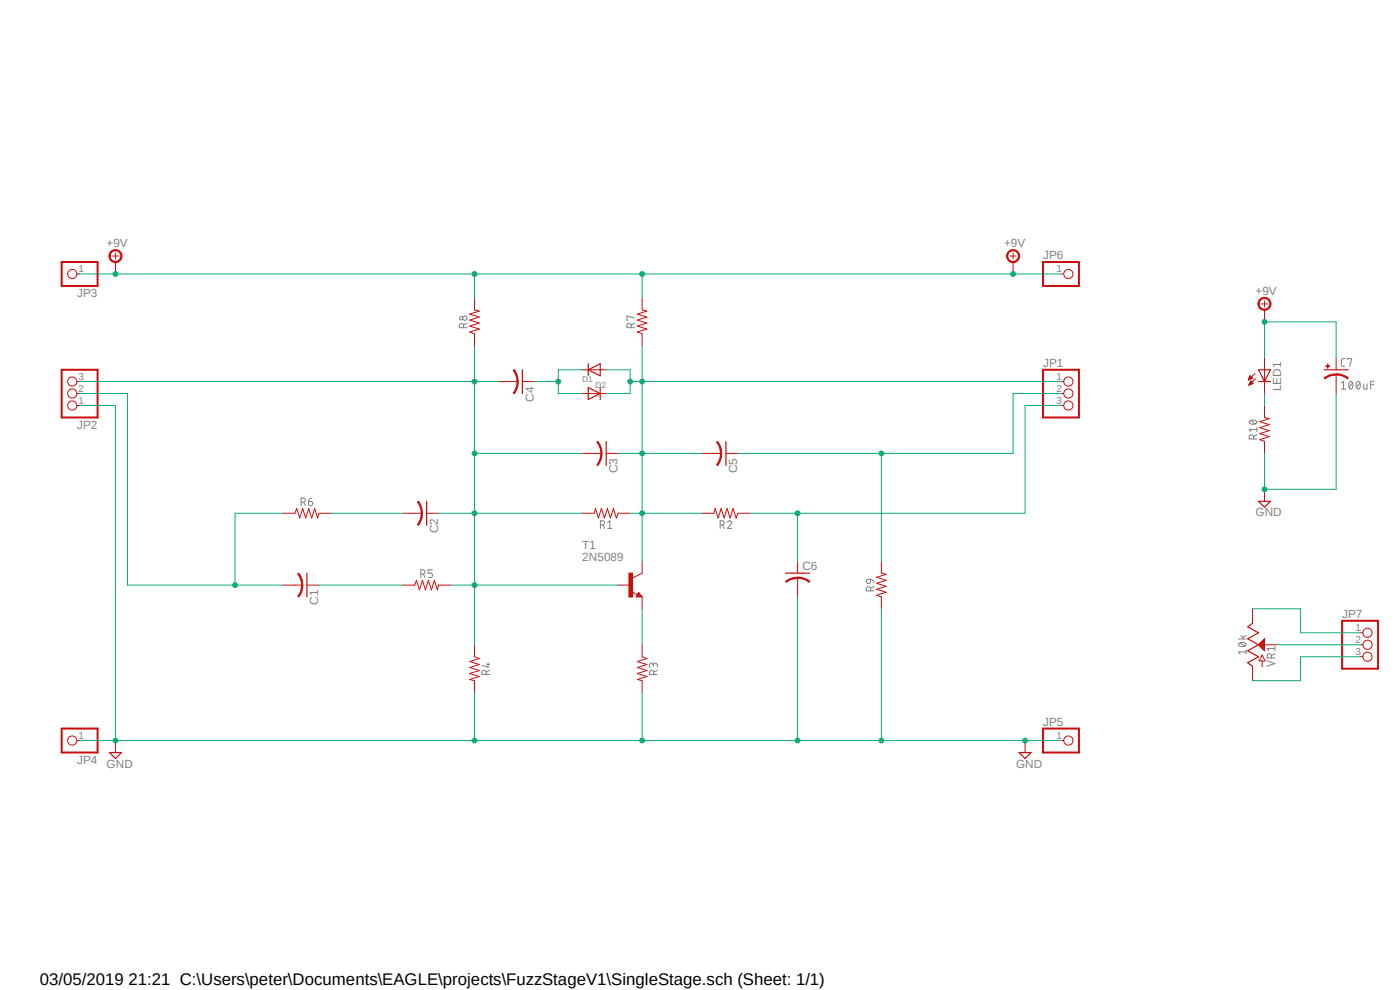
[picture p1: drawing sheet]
<svg xmlns="http://www.w3.org/2000/svg" width="297mm" height="210mm" viewBox="0 0 297 210" stroke-linecap="round" stroke-linejoin="round" font-family="sans-serif">
<path d="M12 49.8l281.5 113.6M293.5 49.8l-281.5 113.6" fill="none" stroke="#fff" stroke-width=".21"/>
<g fill="none" stroke="#808080" stroke-width=".21">
<path d="M98.3 69.5v-.5a.45 .45 0 0 0-.3-.4 .45 .45 0 0 0-.5 .2v.7h1.6M99.1 68.6l-.8 .4M133.9 69.5v-.5a.45 .45 0 0 0-.3-.4 .45 .45 0 0 0-.5 .2l-.1 .7h1.6M134.6 67.5l-1.6-.4v.8h.2M134.6 68.6l-.7 .4M285.3 76.1l-.6 .1-.1 .3v1.1l.7 .1M285.9 76.3v-.2h.9l-.5 1.6M265.1 89.4l.8-.3 .5 .1 .3 .3a.96 .96 0 0 1-1.7 0zM265.4 89.2l.9 .7M265.9 93.1v-.4a.47 .47 0 0 0-.4-.5 .47 .47 0 0 0-.5 .5v.4h1.7M266.7 92.2l-.8 .4M266.7 91.1h-1.7l.4 .5"/>
<path d="M266.7 90.7v.9M284.6 81.3l.4-.4v1.6M284.6 82.5h.9M286.4 81l.2-.1a1.02 1.02 0 0 1 0 1.6 1.02 1.02 0 0 1-.2-1.5zM286.9 81.3l-.7 .9M288 81l.2-.1a1.02 1.02 0 0 1 0 1.6 1.02 1.02 0 0 1-.2-1.5zM288.5 81.3l-.7 .9M289.3 81.4v.9l.3 .2h.4v-1.1M290.8 81.6h.7M291.5 80.9h-.7v1.6M63.9 106.6h.4a.45 .45 0 0 0 .5-.4 .45 .45 0 0 0-.2-.5h-.7v1.6M64.4 106.6l.4 .7"/>
<path d="M65.4 106.4h.6a.46 .46 0 0 1 .4 .5 .46 .46 0 0 1-.5 .4 .46 .46 0 0 1-.5-.5zM66.2 105.7a.72 .72 0 0 0-.8 .7M127.4 111.4h.4a.45 .45 0 0 0 .5-.5 .45 .45 0 0 0-.5-.4h-.4v1.6M127.9 111.4l.4 .7M128.9 110.8l.5-.3v1.6M128.9 112.1h.9M152.8 111.4h.4a.46 .46 0 0 0 .4-.4 .46 .46 0 0 0-.1-.5h-.7v1.6M153.3 111.4l.4 .7M154.3 110.8a.45 .45 0 0 1 .7-.3 .45 .45 0 0 1 .1 .7l-.8 .9h.9M89.3 121.8h.4a.47 .47 0 0 0 .5-.5 .47 .47 0 0 0-.5-.4h-.4v1.6M89.8 121.8l.4 .7M91.7 120.9h-.9v.7h.6l.3 .4a.4 .4 0 0 1-.3 .5h-.6"/>
<path d="M184 122.9h.7l-.1 .7a.47 .47 0 0 1-.7 0 .47 .47 0 0 1 .1-.7zM184.7 125.3v-.4a.44 .44 0 0 0-.7-.4l-.2 .4v.4h1.6M184.7 122.9a.72 .72 0 0 1 .7 .7M185.4 124.4l-.7 .4M262.7 135.6h1.7M262.8 136.5l.8-.2a.56 .56 0 0 1 .7 .6l-.7 .3a.78 .78 0 0 1-.9-.5zM263.1 136.4l.9 .7M263.3 134.8l.5 .8M264.4 138.3h-1.7l.4 .4M264.4 137.8v.9M264.4 134.8l-.8 .5M269.7 139.6v-.5a.47 .47 0 0 0-.4-.4 .47 .47 0 0 0-.5 .4v.5h1.7"/>
<path d="M270.5 138.7l-.8 .3M270.5 137.6h-1.7l.4 .4M270.5 137.1v.9M103.2 143.1v-.4a.45 .45 0 0 0-.5-.5 .45 .45 0 0 0-.4 .5v.4h1.6M103.2 140.9h.7M103.5 140.6v.9l-1.2-.3M103.9 142.2l-.7 .3M138.6 141.1a.44 .44 0 0 1 .6-.4l.2 .4v.4M138.6 141.4l-.1-.6a.34 .34 0 0 0-.6 0l-.1 .7M138.7 143.1v-.4a.47 .47 0 0 0-.4-.5 .47 .47 0 0 0-.5 .5v.4h1.6M139.4 142.2l-.7 .3M268.8 140.2l1.7 .6-1.7 .5"/>
<circle cx="97.8" cy="67.5" r=".37"/>
<circle cx="98.6" cy="67.5" r=".46"/>
</g>
<path d="M134 125.5l1.2 .7M135.5 125.6l.7 1h-1.2zM136.2 121.6l-2 1" fill="none" stroke="#c90d0c" stroke-width=".21"/>
<path d="M135.5 126.2l.1 .2h-.4l.3-.5 .5 .6h-.8" fill="none" stroke="#c90d0c" stroke-width=".25"/>
<path d="M133.4 121.6h.8v5.1h-.8z" fill-rule="evenodd" fill="#c90d0c"/>
<g fill="none" stroke="#c90d0c" stroke-width=".21">
<path d="M100.7 63.2v2.5l1 .3-2 .6 2 .7-2 .6 2 .6-2 .7 2 .6-2 .6 1 .4v2.6M136.2 63.2v2.5l1 .3-2 .6 2 .7-2 .6 2 .6-2 .7 2 .6-2 .6 1 .4v2.6M60 108.9h2.6l.3-1 .7 2 .6-2 .7 2 .6-2 .6 2 .7-2 .6 2 .2-1h2.6M123.5 108.9h2.6l.2-1 .7 2 .6-2 .6 2 .7-2 .6 2 .6-2 .7 2 .3-1h2.6M136.2 119v2.6M148.9 108.9h2.6l.2-1 .7 2 .6-2 .6 2 .7-2 .6 2 .6-2 .7 2 .3-1h2.6M187 119v2.6l1 .2-2 .7 2 .6-2 .6 2 .7-2 .6 2 .6-2 .7 1 .3v2.6M62.6 124.1h1.5M85.4 124.1h2.6l.3-1 .7 2 .6-2 .7 2 .6-2 .6 2 .7-2 .6 2 .2-1h2.6M100.7 136.8v2.5l1 .4-2 .6 2 .7-2 .6 2 .6-2 .7 2 .6-2 .6 1 .3v2.5M131.1 124.1h2.6M133.4 121.6h.8v5.1h-.8z"/>
<path d="M136.2 126.6v2.6M136.2 136.8v2.5l1 .4-2 .6 2 .7-2 .6 2 .6-2 .7 2 .6-2 .6 1 .3v2.5"/>
</g>
<path d="M65.1 121.6v5" fill="none" stroke="#c90d0c" stroke-width=".25"/>
<path d="M64 124.1h.3a4 4 0 0 1-.9 2.6l-.2-.2a3.6 3.6 0 0 0 .8-2.4z" fill-rule="evenodd" fill="#c90d0c"/>
<path d="M64 124.1h.3a4 4 0 0 1-.9 2.6l-.2-.2a3.6 3.6 0 0 0 .8-2.4z" fill="none" stroke="#c90d0c" stroke-width=".21"/>
<path d="M63.2 121.7l.2-.1a3.4 3.4 0 0 1 .8 2.5h-.2a4.1 4.1 0 0 0-.8-2.4z" fill-rule="evenodd" fill="#c90d0c"/>
<path d="M88 108.9h1.5M60 124.1h2.6M63.2 121.7l.2-.1a3.4 3.4 0 0 1 .8 2.5h-.2a4.1 4.1 0 0 0-.8-2.4zM65.1 124.1h2.5" fill="none" stroke="#c90d0c" stroke-width=".21"/>
<path d="M90.5 106.3v5.1" fill="none" stroke="#c90d0c" stroke-width=".25"/>
<path d="M89.4 108.9h.2a3.6 3.6 0 0 1-.8 2.5l-.2-.1a4.1 4.1 0 0 0 .8-2.4z" fill-rule="evenodd" fill="#c90d0c"/>
<path d="M89.4 108.9h.2a3.6 3.6 0 0 1-.8 2.5l-.2-.1a4.1 4.1 0 0 0 .8-2.4z" fill="none" stroke="#c90d0c" stroke-width=".21"/>
<path d="M88.6 106.5l.2-.2 .2 .3 .5 1.3 .1 1h-.2a4.1 4.1 0 0 0-.8-2.4z" fill-rule="evenodd" fill="#c90d0c"/>
<path d="M126.1 96.2h1.5M85.4 108.9h2.6M88.6 106.5l.2-.2 .2 .3 .5 1.3 .1 1h-.2a4.1 4.1 0 0 0-.8-2.4zM90.5 108.9h2.5" fill="none" stroke="#c90d0c" stroke-width=".21"/>
<path d="M128.6 93.6v5.1" fill="none" stroke="#c90d0c" stroke-width=".25"/>
<path d="M127.5 96.2h.2a4.2 4.2 0 0 1-.9 2.6l-.1-.2a4.1 4.1 0 0 0 .8-2.4z" fill-rule="evenodd" fill="#c90d0c"/>
<path d="M127.5 96.2h.2a4.2 4.2 0 0 1-.9 2.6l-.1-.2a4.1 4.1 0 0 0 .8-2.4z" fill="none" stroke="#c90d0c" stroke-width=".21"/>
<path d="M126.8 93.6a3.9 3.9 0 0 1 .9 2.6h-.2a3.9 3.9 0 0 0-.8-2.4z" fill-rule="evenodd" fill="#c90d0c"/>
<path d="M108.3 80.9h1.5M123.5 96.2h2.6M126.8 93.6a3.9 3.9 0 0 1 .9 2.6h-.2a3.9 3.9 0 0 0-.8-2.4zM128.6 96.2h2.5" fill="none" stroke="#c90d0c" stroke-width=".21"/>
<path d="M110.8 78.4v5.1" fill="none" stroke="#c90d0c" stroke-width=".25"/>
<path d="M109.7 80.9h.2a3.5 3.5 0 0 1-.8 2.6l-.2-.1a3.9 3.9 0 0 0 .8-2.5z" fill-rule="evenodd" fill="#c90d0c"/>
<path d="M109.7 80.9h.2a3.5 3.5 0 0 1-.8 2.6l-.2-.1a3.9 3.9 0 0 0 .8-2.5z" fill="none" stroke="#c90d0c" stroke-width=".21"/>
<path d="M108.9 78.6l.2-.2 .5 .9 .3 1.3v.3h-.2a4.1 4.1 0 0 0-.8-2.3z" fill-rule="evenodd" fill="#c90d0c"/>
<path d="M108.9 78.6l.2-.2 .5 .9 .3 1.3v.3h-.2a4.1 4.1 0 0 0-.8-2.3zM105.7 80.9h2.6M110.8 80.9h2.6M151.5 96.2h1.5" fill="none" stroke="#c90d0c" stroke-width=".21"/>
<path d="M154 93.6v5.1" fill="none" stroke="#c90d0c" stroke-width=".25"/>
<path d="M152.9 96.2h.2a4.2 4.2 0 0 1-.9 2.6l-.2-.2a3.8 3.8 0 0 0 .9-2.4z" fill-rule="evenodd" fill="#c90d0c"/>
<path d="M152.9 96.2h.2a4.2 4.2 0 0 1-.9 2.6l-.2-.2a3.8 3.8 0 0 0 .9-2.4z" fill="none" stroke="#c90d0c" stroke-width=".21"/>
<path d="M152 93.8l.2-.2a3.9 3.9 0 0 1 .9 2.6h-.2a3.6 3.6 0 0 0-.9-2.4z" fill-rule="evenodd" fill="#c90d0c"/>
<path d="M148.9 96.2h2.6M152 93.8l.2-.2a3.9 3.9 0 0 1 .9 2.6h-.2a3.6 3.6 0 0 0-.9-2.4zM154 96.2h2.5M169.2 122.6v1.5" fill="none" stroke="#c90d0c" stroke-width=".21"/>
<path d="M166.7 121.6h5" fill="none" stroke="#c90d0c" stroke-width=".25"/>
<path d="M169.2 122.4a4 4 0 0 1 2.6 .9l-.2 .2a3.6 3.6 0 0 0-2.4-.8z" fill-rule="evenodd" fill="#c90d0c"/>
<path d="M169.2 122.4a4 4 0 0 1 2.6 .9l-.2 .2a3.6 3.6 0 0 0-2.4-.8z" fill="none" stroke="#c90d0c" stroke-width=".21"/>
<path d="M166.7 123.3a3.6 3.6 0 0 1 2.5-.8v.2a3.5 3.5 0 0 0-2.4 .8z" fill-rule="evenodd" fill="#c90d0c"/>
<g fill="none" stroke="#c90d0c" stroke-width=".21">
<path d="M123.5 78.4h5.1M265.1 80h.4M265.1 79.9h.3M265.2 79.8h.1M265.2 79.7l.5 .5-.9 .4zM266.2 79.2l-1.4 1.4M268.3 75.9v7.6M283.5 79.5v1.4M16.3 83.5h.6M16.3 80.9h.6M16.3 86h.6M123.5 83.5h5.1"/>
<path d="M225.1 83.5h.5M225.1 80.9h.5M225.1 86h.5M264.8 80.6h.1M264.9 80.5h.1M264.9 80.4h.4M264.9 80.3h.6M265 80.2h.7M265 81.7h.1M265 80.1h.6M265 81.5h.3M265 81.4h.6"/>
<path d="M265.1 81.4h.7M265.1 81.3h.7M265.2 81.2h.5M265.2 81.1h.4M265.3 81h.2M265.3 80.9h.1M265.3 80.8l.6 .5-.9 .4zM266.4 80.3l-1.4 1.4M268.3 86v2.6l1 .2-2 .7 2 .6-2 .6 2 .7-2 .6 2 .6-2 .7 1 .3v2.6M169.2 119v2.6M166.7 123.3a3.6 3.6 0 0 1 2.5-.8v.2a3.5 3.5 0 0 0-2.4 .8zM169.2 124.1v2.5"/>
<path d="M265.7 129.2v3M267 136.8h3.8M267 136.8l1.3 1.2M267.1 136.9h1.2M267.1 136.7h1.2M267.3 137.1h1M267.3 136.5h1M267.4 137.2h.9M267.4 136.4h.9M267.5 137.3h.8M267.5 136.2h.8M267.7 137.5h.6"/>
<path d="M267.7 136.1h.6M267.8 138.9l.6 1.3h-1.3zM267.8 137.6h.5M267.8 135.9h.5M267.9 137.8h.4M268 135.8h.3M268.1 137.9h.2M268.1 135.7h.2M268.2 138h.1M268.3 135.5v2.5M268.3 135.5l-1.3 1.3M268.3 135.5v.1"/>
<path d="M265.7 141.4v3M267.8 140.2v1.3"/>
<circle cx="15.3" cy="86" r=".98"/>
<circle cx="15.3" cy="83.5" r=".98"/>
<circle cx="15.3" cy="80.9" r=".98"/>
<circle cx="226.6" cy="83.5" r=".98"/>
<circle cx="226.6" cy="86" r=".98"/>
<circle cx="226.6" cy="80.9" r=".98"/>
</g>
<path d="M124.8 78.4l2.5-1.2v2.5zM124.8 77.2v2.5M267 78.4h2.5l-1.2 2.5zM280.9 78.4h5.1M124.8 82.2l2.5 1.3-2.5 1.3zM127.3 82.2v2.6M267 80.9h2.5M265.7 132.2l-1 .8 2.3 1.2-2.3 1.3 2.3 1.3-2.3 1.2 2.3 1.3-2.3 1.3 1 .8" fill="none" stroke="#c90d0c" stroke-width=".25"/>
<path d="M13.1 78.4h7.6v10.2h-7.6zM221.3 78.4h7.6v10.2h-7.6z" fill="none" stroke="#c90d0c" stroke-width=".42"/>
<path d="M283.5 79.3a4 4 0 0 1 2.5 .9l-.1 .2a3.6 3.6 0 0 0-2.4-.9z" fill-rule="evenodd" fill="#c90d0c"/>
<path d="M283.5 79.3a4 4 0 0 1 2.5 .9l-.1 .2a3.6 3.6 0 0 0-2.4-.9z" fill="none" stroke="#c90d0c" stroke-width=".21"/>
<path d="M280.9 80.2a3.6 3.6 0 0 1 2.6-.9v.3a3.5 3.5 0 0 0-2.4 .8z" fill-rule="evenodd" fill="#c90d0c"/>
<path d="M280.9 80.2a3.6 3.6 0 0 1 2.6-.9v.3a3.5 3.5 0 0 0-2.4 .8z" fill="none" stroke="#c90d0c" stroke-width=".21"/>
<path d="M281.3 77.6l.8 .1z" fill-rule="evenodd" fill="#c90d0c"/>
<path d="M281.3 77.6l.8 .1z" fill="none" stroke="#c90d0c" stroke-width=".21"/>
<path d="M281.6 77.3l.1 .8z" fill-rule="evenodd" fill="#c90d0c"/>
<g fill="none" stroke="#c90d0c" stroke-width=".21">
<path d="M16.3 58.1h.6M23.9 54.3h1.2M24.5 53.7v1.2M225.1 58.1h.5M281.6 77.3l.1 .8zM283.5 75.9v2.5M283.5 80.9v2.6M288.5 134.2h.6M288.5 136.8h.6M288.5 139.3h.6M16.3 157.1h.6M225.1 157.1h.5"/>
<circle cx="15.3" cy="58.1" r=".98"/>
<circle cx="226.6" cy="58.1" r=".98"/>
<circle cx="290.1" cy="139.3" r=".98"/>
<circle cx="290.1" cy="134.2" r=".98"/>
<circle cx="290.1" cy="136.8" r=".98"/>
<circle cx="15.3" cy="157.1" r=".98"/>
<circle cx="226.6" cy="157.1" r=".98"/>
</g>
<path d="M13.1 55.6h7.6v5.1h-7.6zM221.3 55.6h7.6v5.1h-7.6zM284.7 131.7h7.7v10.2h-7.7zM13.1 154.6h7.6v5h-7.6zM221.3 154.6h7.6v5h-7.6z" fill="none" stroke="#c90d0c" stroke-width=".42"/>
<path d="M23.4 53.4a1.4 1.4 0 0 1 2.3 .1 1.4 1.4 0 0 1-.8 2.1 1.4 1.4 0 0 1-1.8-1.3h.3a1.15 1.15 0 0 1 1.6-.9 1.15 1.15 0 0 1 .2 1.9 1.15 1.15 0 0 1-1.8-.6v-.4h-.3z" fill-rule="evenodd" fill="#c90d0c"/>
<path d="M23.4 53.4a1.4 1.4 0 0 1 2.3 .1 1.4 1.4 0 0 1-.8 2.1 1.4 1.4 0 0 1-1.8-1.3h.3a1.15 1.15 0 0 1 1.6-.9 1.15 1.15 0 0 1 .2 1.9 1.15 1.15 0 0 1-1.8-.6v-.4h-.3zM24.5 55.6v2.5M214.3 54.3h1.3M214.9 53.7v1.2" fill="none" stroke="#c90d0c" stroke-width=".21"/>
<path d="M213.9 53.4a1.39 1.39 0 0 1 2.2 .2 1.39 1.39 0 0 1-.8 2.1 1.39 1.39 0 0 1-1.8-1.4h.3a1.13 1.13 0 0 1 1.5-1.1 1.13 1.13 0 0 1 .4 1.8 1.13 1.13 0 0 1-1.8-.3l-.1-.4h-.3z" fill-rule="evenodd" fill="#c90d0c"/>
<path d="M213.9 53.4a1.39 1.39 0 0 1 2.2 .2 1.39 1.39 0 0 1-.8 2.1 1.39 1.39 0 0 1-1.8-1.4h.3a1.13 1.13 0 0 1 1.5-1.1 1.13 1.13 0 0 1 .4 1.8 1.13 1.13 0 0 1-1.8-.3l-.1-.4h-.3zM214.9 55.6v2.5M267.6 64.5h1.3M268.3 63.8v1.3" fill="none" stroke="#c90d0c" stroke-width=".21"/>
<path d="M267.2 63.6a1.4 1.4 0 0 1 2.2 0 1.4 1.4 0 0 1-.7 2.2 1.4 1.4 0 0 1-1.8-1.3h.2a1.15 1.15 0 0 1 1.7-1 1.15 1.15 0 0 1 .2 1.9 1.15 1.15 0 0 1-1.8-.5l-.1-.4h-.2z" fill-rule="evenodd" fill="#c90d0c"/>
<path d="M267.2 63.6a1.4 1.4 0 0 1 2.2 0 1.4 1.4 0 0 1-.7 2.2 1.4 1.4 0 0 1-1.8-1.3h.2a1.15 1.15 0 0 1 1.7-1 1.15 1.15 0 0 1 .2 1.9 1.15 1.15 0 0 1-1.8-.5l-.1-.4h-.2zM268.3 65.7v2.6M268.3 103.8v2.5M24.5 157.1v2.5M217.5 157.1v2.5" fill="none" stroke="#c90d0c" stroke-width=".21"/>
<path d="M267 106.3h2.5l-1.2 1.3zM23.2 159.6h2.6l-1.3 1.3zM216.2 159.6h2.5l-1.2 1.3z" fill="none" stroke="#c90d0c" stroke-width=".25"/>
<path d="M100.7 96.2h22.8M105.7 80.9h-5v28h-7.7M70.2 108.9h15.2M67.6 124.1h17.8" fill="none" stroke="#0dab76" stroke-width=".21"/>
<circle cx="100.7" cy="96.2" r=".51" fill="#0dab76"/>
<g fill="none" stroke="#0dab76" stroke-width=".21">
<path d="M100.7 108.9h22.8"/>
<circle cx="100.7" cy="96.2" r=".51"/>
</g>
<circle cx="100.7" cy="108.9" r=".51" fill="#0dab76"/>
<g fill="none" stroke="#0dab76" stroke-width=".21">
<path d="M100.7 108.9v15.2M95.6 124.1h35.5"/>
<circle cx="100.7" cy="108.9" r=".51"/>
</g>
<circle cx="100.7" cy="124.1" r=".51" fill="#0dab76"/>
<g fill="none" stroke="#0dab76" stroke-width=".21">
<path d="M100.7 73.4v7.5M100.7 124.1v12.7"/>
<circle cx="100.7" cy="124.1" r=".51"/>
</g>
<circle cx="100.7" cy="80.9" r=".51" fill="#0dab76"/>
<g fill="none" stroke="#0dab76" stroke-width=".21">
<path d="M123.5 78.4h-5.1v5.1M16.9 80.9h83.8M113.4 80.9h5"/>
<circle cx="100.7" cy="80.9" r=".51"/>
</g>
<circle cx="118.4" cy="80.9" r=".51" fill="#0dab76"/>
<g fill="none" stroke="#0dab76" stroke-width=".21">
<path d="M128.6 78.4h5.1v5.1h-5.1M118.4 83.5h5.1M133.7 80.9h2.5"/>
<circle cx="118.4" cy="80.9" r=".51"/>
</g>
<circle cx="133.7" cy="80.9" r=".51" fill="#0dab76"/>
<g fill="none" stroke="#0dab76" stroke-width=".21">
<path d="M131.1 96.2h5.1M136.2 80.9v38.1"/>
<circle cx="133.7" cy="80.9" r=".51"/>
</g>
<circle cx="136.2" cy="96.2" r=".51" fill="#0dab76"/>
<g fill="none" stroke="#0dab76" stroke-width=".21">
<path d="M133.7 108.9h2.5"/>
<circle cx="136.2" cy="96.2" r=".51"/>
</g>
<circle cx="136.2" cy="108.9" r=".51" fill="#0dab76"/>
<g fill="none" stroke="#0dab76" stroke-width=".21">
<path d="M136.2 73.4v7.5M136.2 108.9h12.7"/>
<circle cx="136.2" cy="108.9" r=".51"/>
</g>
<circle cx="136.2" cy="80.9" r=".51" fill="#0dab76"/>
<g fill="none" stroke="#0dab76" stroke-width=".21">
<path d="M136.2 96.2h12.7M136.2 80.9h88.9M60 108.9h-10.1v15.2M27.1 124.1h32.9M136.2 129.2v7.6"/>
<circle cx="136.2" cy="80.9" r=".51"/>
</g>
<circle cx="49.9" cy="124.1" r=".51" fill="#0dab76"/>
<g fill="none" stroke="#0dab76" stroke-width=".21">
<path d="M16.9 83.5h10.2v40.6M156.5 96.2h58.4M187 96.2v22.8"/>
<circle cx="49.9" cy="124.1" r=".51"/>
</g>
<circle cx="187" cy="96.2" r=".51" fill="#0dab76"/>
<g fill="none" stroke="#0dab76" stroke-width=".21">
<path d="M225.1 83.5h-10.2v12.7M159.1 108.9h58.4M169.2 108.9v10.1"/>
<circle cx="187" cy="96.2" r=".51"/>
</g>
<circle cx="169.2" cy="108.9" r=".51" fill="#0dab76"/>
<g fill="none" stroke="#0dab76" stroke-width=".21">
<path d="M16.9 58.1h7.6M100.7 63.2v-5.1h35.5v5.1M225.1 86h-7.6v22.9M268.3 83.5v2.5M265.7 129.2h10.2v5h12.6M270.8 136.8h17.7M288.5 139.3h-12.6v5.1h-10.2"/>
<circle cx="169.2" cy="108.9" r=".51"/>
</g>
<circle cx="100.7" cy="58.1" r=".51" fill="#0dab76"/>
<g fill="none" stroke="#0dab76" stroke-width=".21">
<path d="M24.5 58.1h76.2M214.9 58.1h10.2"/>
<circle cx="100.7" cy="58.1" r=".51"/>
</g>
<circle cx="136.2" cy="58.1" r=".51" fill="#0dab76"/>
<circle cx="136.2" cy="58.1" r=".51" fill="none" stroke="#0dab76" stroke-width=".21"/>
<circle cx="24.5" cy="58.1" r=".51" fill="#0dab76"/>
<g fill="none" stroke="#0dab76" stroke-width=".21">
<path d="M136.2 58.1h78.7"/>
<circle cx="24.5" cy="58.1" r=".51"/>
</g>
<circle cx="214.9" cy="58.1" r=".51" fill="#0dab76"/>
<g fill="none" stroke="#0dab76" stroke-width=".21">
<path d="M268.3 75.9v-7.6h15.2v7.6"/>
<circle cx="214.9" cy="58.1" r=".51"/>
</g>
<circle cx="268.3" cy="68.3" r=".51" fill="#0dab76"/>
<g fill="none" stroke="#0dab76" stroke-width=".21">
<path d="M169.2 126.6v30.5h-68.5v-10.2M136.2 146.9v10.2"/>
<circle cx="268.3" cy="68.3" r=".51"/>
</g>
<circle cx="136.2" cy="157.1" r=".51" fill="#0dab76"/>
<g fill="none" stroke="#0dab76" stroke-width=".21">
<path d="M187 129.2v27.9h-17.8"/>
<circle cx="136.2" cy="157.1" r=".51"/>
</g>
<circle cx="169.2" cy="157.1" r=".51" fill="#0dab76"/>
<g fill="none" stroke="#0dab76" stroke-width=".21">
<path d="M16.9 86h7.6v71.1h76.2"/>
<circle cx="169.2" cy="157.1" r=".51"/>
</g>
<circle cx="100.7" cy="157.1" r=".51" fill="#0dab76"/>
<g fill="none" stroke="#0dab76" stroke-width=".21">
<path d="M16.9 157.1h7.6"/>
<circle cx="100.7" cy="157.1" r=".51"/>
</g>
<circle cx="24.5" cy="157.1" r=".51" fill="#0dab76"/>
<g fill="none" stroke="#0dab76" stroke-width=".21">
<path d="M187 157.1h30.5"/>
<circle cx="24.5" cy="157.1" r=".51"/>
</g>
<circle cx="187" cy="157.1" r=".51" fill="#0dab76"/>
<g fill="none" stroke="#0dab76" stroke-width=".21">
<path d="M217.5 157.1h7.6"/>
<circle cx="187" cy="157.1" r=".51"/>
</g>
<circle cx="217.5" cy="157.1" r=".51" fill="#0dab76"/>
<g fill="none" stroke="#0dab76" stroke-width=".21">
<path d="M283.5 83.5v20.3h-15.2v-7.6"/>
<circle cx="217.5" cy="157.1" r=".51"/>
</g>
<circle cx="268.3" cy="103.8" r=".51" fill="#0dab76"/>
<circle cx="268.3" cy="103.8" r=".51" fill="none" stroke="#0dab76" stroke-width=".21"/>
<text font-size="3.6" x="8.4" y="208.9">03/05/2019 21:21 C:\Users\peter\Documents\EAGLE\projects\FuzzStageV1\SingleStage.sch (Sheet: 1/1)</text>
<g font-size="2.5" fill="#808080">
<text x="22.6" y="52.4">+9V</text>
<text x="213" y="52.4">+9V</text>
<text x="221.3" y="54.9">JP6</text>
<text x="16.4" y="63.1">JP3</text>
<text x="266.4" y="62.6">+9V</text>
<text x="221.3" y="77.8">JP1</text>
<text x="271.8" y="83" transform="rotate(-90 271.8 83)">LED1</text>
<text x="113.2" y="85.2" transform="rotate(-90 113.2 85.2)">C4</text>
<text x="16.4" y="91">JP2</text>
<text x="131" y="100.4" transform="rotate(-90 131 100.4)">C3</text>
<text x="156.4" y="100.4" transform="rotate(-90 156.4 100.4)">C5</text>
<text x="92.9" y="113.1" transform="rotate(-90 92.9 113.1)">C2</text>
<text x="266.4" y="109.5">GND</text>
<text x="123.5" y="119">2N5089</text>
<text x="123.5" y="116.5">T1</text>
<text x="170.2" y="120.9">C6</text>
<text x="67.5" y="128.4" transform="rotate(-90 67.5 128.4)">C1</text>
<text x="284.7" y="131.1">JP7</text>
<text x="221.3" y="153.9">JP5</text>
<text x="16.4" y="162.1">JP4</text>
<text x="22.6" y="162.8">GND</text>
<text x="215.6" y="162.8">GND</text>
</g>
<g font-size="2.1" fill="#808080">
<text x="16.7" y="57.8">1</text>
<text x="224.1" y="57.8">1</text>
<text x="16.7" y="83.1">2</text>
<text x="16.7" y="80.6">3</text>
<text x="224.1" y="80.6">1</text>
<text x="224.1" y="83.1">2</text>
<text x="16.7" y="85.7">1</text>
<text x="224.1" y="85.7">3</text>
<text x="287.6" y="133.9">1</text>
<text x="287.6" y="136.4">2</text>
<text x="287.6" y="139">3</text>
<text x="16.7" y="156.7">1</text>
<text x="224.1" y="156.7">1</text>
</g>
<g font-size="1.8" fill="#808080">
<text x="123.5" y="81">D1</text>
<text x="126.4" y="82.3">D2</text>
</g>
</svg>
